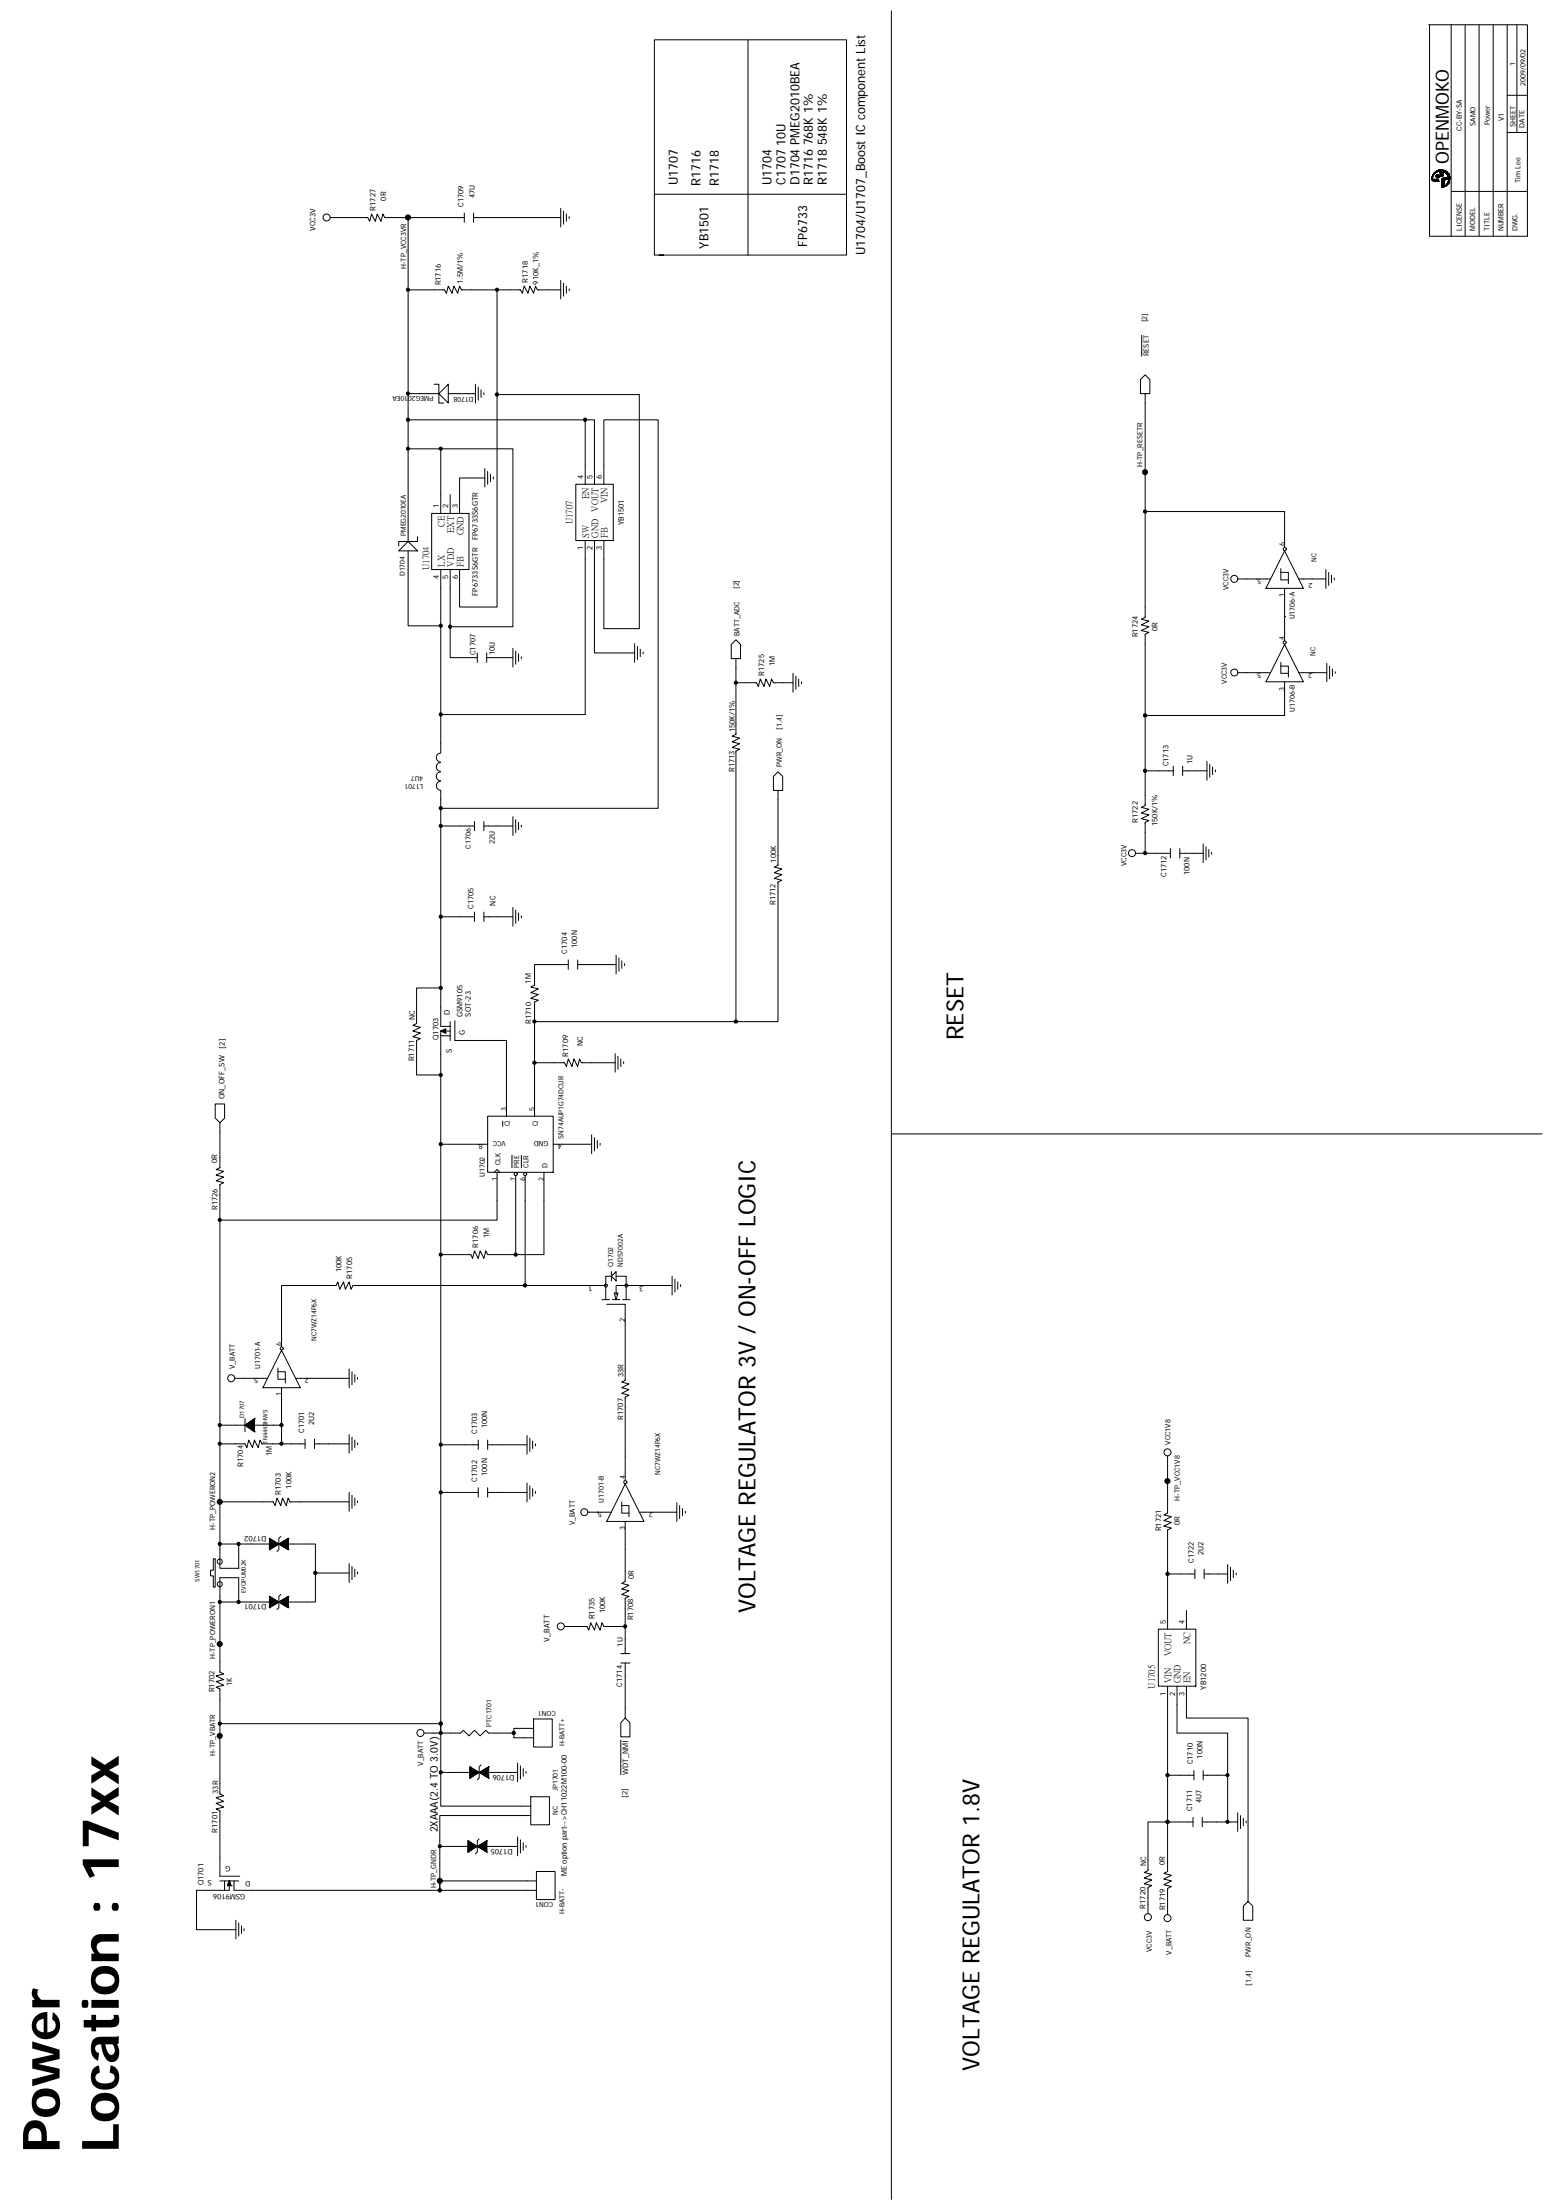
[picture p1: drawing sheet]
<svg xmlns="http://www.w3.org/2000/svg" width="210mm" height="297mm" viewBox="0 0 210 297" stroke-linecap="round" stroke-linejoin="round" font-family="sans-serif">
<g fill="none" stroke="#000" stroke-width=".13">
<path d="M100.9 5.4v29M120.3 1.5v295.4M192.8 3.3h13.3v28.6M192.9 3.4v28.4M195.8 3.3v28.6M197.7 3.4v28.4M199.6 3.4v28.4M201.5 3.4v28.4M203.4 12.9h2.7M203.4 17.9h2.7M203.4 3.4v28.4M204.7 3.4v14.5"/>
<path d="M55.1 29.4v9.7M55.1 39.1h4.9l.2 .5 .3-1 .5 1 .3-1 .5 1 .2-1 .3 .5h7.9l.3 .5 .2-1 .5 1 .3-1 .5 1 .3-1 .2 .5h3.2M55.1 29.4h-3.2l-.2-.5-.3 1-.5-1-.2 1-.6-1-.2 1-.3-.5h-5M55.1 29.4h7.6M55.1 39.1v14h4.1M62.7 28.8v1.2M63.9 28.8v1.2M67.1 39.1v14.2M75.7 28.1v2.5M75.7 37.9v2.5M75.7 29.4h-11.8M76.1 28.5v1.8"/>
<path d="M76.1 38.2v1.8M76.4 28.9v1M76.4 38.6v1M76.8 29.3v.2M76.8 39v.3M88.3 26.2h25.9M88.9 34.4h25.3v-29h-25.9v29h1.3M192.9 31.9h13.2M193.3 24.1v-.2v.2M193.3 24.3h.1M193.3 24.2v-.3v.3M193.3 24.2v-.2v.2"/>
<path d="M193.3 24.1h.1M193.3 23.9h.1M193.3 24.2v.1M193.3 24v.2M193.3 24.3l.1 .1M193.3 23.9v.2M193.3 24v-.2v.2M193.3 23.9v.2zM193.3 23.8h.1M193.3 23.8v.1M193.3 24.2h.1M193.3 24.2l.1 .2z"/>
<path d="M193.3 24.2v.1zM193.3 23.9v-.1v.1M193.3 23.8v.2zM193.3 23.9v.1M193.4 23.7l-.1 .2zM193.4 23.8l-.1 .1M193.4 24.2h.1M193.4 24.4h.1M193.4 24.2v.2zM193.4 24.2h.7l.1 .2M193.4 23.6v.2zM193.4 23.7v.1"/>
<path d="M193.4 23.6v.1zM193.4 23.7h.1M193.5 24.4h.1M193.5 24.2v.2zM193.5 23.5l-.1 .2zM193.5 23.6l-.1 .1M193.5 23.4v.2zM193.5 23.6h.1M193.5 24.4l.1 .1M193.5 23.3v.3zM193.5 23.5v.1M193.6 24.5h.1"/>
<path d="M193.6 24.2v.3zM193.6 23.4v-.1v.1M193.6 23.3l-.1 .2zM193.6 23.3h.1M193.6 23.4h.1M193.6 23.3l-.3 .5M193.6 23.4l-.1 .1M193.7 24.5h.1M193.7 24.2l-.1 .3zM193.7 23.2l-.1 .2zM193.7 23.3l-.1 .1M193.7 24.2v.3z"/>
<path d="M193.8 23.1l-.1 .2zM193.8 23.3h.1M193.8 23.1h.1M193.8 23.3h-.1M193.8 24.2h.1M193.8 24.5h.1M193.8 23.8h.1M193.8 24.5v-.3v.3M193.8 23.8v.1M193.8 24.2l-.1 .3zM193.8 23.1v.2zM193.8 23.7h.1"/>
<path d="M193.8 23.9h.1M193.8 23.7v.1M193.8 23.9v-.2v.2M193.8 23.7v.2zM193.8 24.2v.3zM193.9 23.9h.1M193.9 23.7l-.1 .2zM193.9 24.2l-.1 .3zM193.9 23.6v.3zM193.9 24.2v.3zM193.9 23.1v.1l.1-.2v.2h-.1zM193.9 23.1l-.1 .2z"/>
<path d="M193.9 23.1h.1M193.9 23.2h.1M193.9 23.1l.2-.1 .3 .1M193.9 23.1l-.3 .2M193.9 23.2l-.1 .1M193.9 23.9l.1 .1M194 23.6h.1M194 24h.1M194 24.2h.1M194 24.5h.1M194 24v-.4v.4M194 24.5v-.3v.3"/>
<path d="M194 23.6v.4zM194 24.2l-.1 .3zM194 23.6l-.2 .1M194 23.2h.1M194 23.2h-.1M194 24.2v.3zM194 23v.2zM194.1 23.6l-.1 .4zM194.1 24.2l-.1 .3zM194.1 23l-.1 .2zM194.1 23.2h.1M194.1 23.2h-.1"/>
<path d="M194.1 23.6h.1M194.1 23.9h.1M194.1 24.5h.1M194.1 23.9v-.3v.3M194.1 24.5v-.3v.3M194.1 23.6l.1 .1M194.1 23.6v.4zM194.1 24.2v.3zM194.1 23.9v.1M194.1 24.5h-.4M194.1 23v.2zM194.2 23h.1"/>
<path d="M194.2 23.7h.1M194.2 23.9h.1M194.2 24.5h.1M194.2 23v.1M194.2 23.7v.1M194.2 23.7l-.1 .2zM194.2 24.5h-.1M194.2 23.9h-.1M194.2 23.9v-.2v.2M194.2 23.8h.1M194.2 23.1h.1M194.2 23.8v.1"/>
<path d="M194.2 23.8v.1zM194.2 23l-.1 .2zM194.2 23.1l-.1 .1M194.2 23v.1zM194.2 23.1l.1 .1M194.2 23l.1 .2zM194.2 22.9v.2zM194.3 23.2v.1M194.3 23v.3zM194.3 22.9l-.1 .2zM194.3 23.1h.2M194.3 23.1h-.1"/>
<path d="M194.3 23.3h.1M194.3 23.3v.1M194.3 23v.4zM194.3 23.4h.1M194.4 23v.4zM194.4 22.9v.2h-.1zM194.4 23.4v.1M194.4 23v.5zM194.4 23.5v.2M194.4 23.1v.6zM194.4 22.9v.2zM194.4 23.7v.1"/>
<path d="M194.4 23.1l.1 .2M194.4 23.1v.7zM194.5 22.9l-.1 .2zM194.5 23.1h.1M194.5 23.2l-.1 .6zM194.5 23.7l-.1 .1M194.5 22.9v.2zM194.5 23.1l.2 .1M194.5 23.7v-.4v.4M194.5 24.2v-.1v.1M194.5 24.2h.1M194.5 23.3v.4z"/>
<path d="M194.5 23.3h.1M194.5 23.7h.1M194.5 24.1h.1M194.5 23.3l.1 .1M194.5 24.2l.1 .1M194.5 24.1v.1M194.6 23.3l-.1 .4zM194.6 24.1v.2zM194.6 24.3v.1M194.6 23.7v-.3v.3M194.6 24.6v-.5v.5M194.6 25.2v-.2v.2"/>
<path d="M194.6 24.5v-.4v.4M194.6 25.2v-.1v.1M194.6 23.7v-.4v.4M194.6 25.2h.1M194.6 23.3v.4zM194.6 24.1v.3zM194.6 22.9l-.1 .2zM194.6 23.4h.1M194.6 23.7h.1M194.6 24.1h.1M194.6 23.3h.1M194.6 24.7h.1"/>
<path d="M194.6 24.4v.3M194.6 24.8v-.7v.7M194.6 25.2v-.4v.4M194.6 24.7v-.6v.6M194.6 23.4v.3zM194.6 24.1v.6zM194.6 25v.2zM194.6 22.9v.2zM194.6 23.1v.1M194.6 23.4v.1M194.6 24.7v.5M194.6 25.2v-1.1v1.1"/>
<path d="M194.6 23.7v-.2v.2M194.6 23.5v.2zM194.6 24.1v1.1zM194.6 22.9v.3zM194.6 24.1h-.1M194.7 23.7h.1M194.7 23.7v-.1v.1M194.7 25.2v-1.1v1.1M194.7 25.3h.1M194.7 23.6l-.1 .1zM194.7 24.1l-.1 1.1zM194.7 22.9l-.1 .3z"/>
<path d="M194.7 23.6v.1M194.7 23.6h.1M194.7 24.1h.1M194.7 25.2h.1M194.7 24.1h-.1M194.7 22.9v.3zM194.7 24.1v1.1zM194.7 23v.2zM194.7 23.2h.1M194.7 25.2v.1M194.7 23.7h-.2M194.8 25.2h-.1"/>
<path d="M194.8 24.1v1.1zM194.8 23v.2zM194.8 23.2h.1M194.8 25.2l-.1 .1M194.8 25.1v.1M194.8 24.1v1zM194.8 25.2h.1M194.8 25.1h.1M194.8 23.2v-.2v.2M194.8 23h.1M194.8 23l-.4-.1-.2 .1M194.8 25.2h-.2"/>
<path d="M194.8 25v.1M194.8 24.8v-.4v.4M194.8 24.9v-.8v.8M194.8 24.1v.9zM194.8 24.1h.1M194.8 24.4h.1M194.8 24.8h.1M194.8 25.2h.1zM194.8 24.3h.1M194.8 24.4v.5M194.8 24.9v.1M194.8 24.1v.3z"/>
<path d="M194.8 24.8v-.3v.3M194.8 24.4v-.3v.3M194.9 24.1l-.1 .2zM194.9 25.2h.1M194.9 23.2v.1M194.9 23v.2zM194.9 23h.1M194.9 23.3h.1M194.9 25.2h-.1M194.9 23.3v-.3v.3M194.9 24h.1M194.9 23v.3z"/>
<path d="M194.9 24l-.2 .1M194.9 24v.3zM194.9 23.1h.2M194.9 23.1v.2zM194.9 24.3h.1M195 23.3h.1M195 25.1h.1M195 23.1v.2zM195 25.1l-.1 .1zM195 23.1h.1M195 25.1l-.1 .1M195 23.3v-.2v.2"/>
<path d="M195.1 23.1h.1M195.1 23.3h.1M195.1 23.1v.2zM195.1 25h.1M195.1 25.1h.1M195.1 23.1l.1 .1M195.1 23.4h.1M195.1 23.3v.1M195.1 23.3v-.2v.2M195.1 25v.1zM195.1 23.4l.1 .1M195.1 23.2v.2z"/>
<path d="M195.2 24h.1M195.2 24.2h.1M195.2 24h-.3M195.2 24.2l-.3 .1M195.2 24v.2l-.3 .1zM195.2 25h.1M195.2 25l-.1 .1M195.2 23.2v.2zM195.2 25l-.1 .1zM195.2 24v.2zM195.2 23.2h.1M195.2 24.9h.1"/>
<path d="M195.2 23.5h.1M195.2 23.2l.1 .1M195.2 24.9v.1M195.2 23.5v-.3v.3M195.2 25v-.1v.1M195.2 23.2v.3zM195.3 23.5v.1M195.3 25h-.1M195.3 23.9h.1M195.3 23.2v.3zM195.3 24.9l-.1 .1zM195.3 23.9l-.1 .1"/>
<path d="M195.3 24.2h-.1M195.3 23.9v.3h-.1zM195.3 23.6h.1M195.3 24.9h.1M195.3 24.9v.1M195.3 23.3v.3zM195.3 24.8v.2zM195.3 24.2h.1M195.3 23.9v.3zM195.3 23.6v-.3v.3M195.3 24.9v-.1v.1M195.3 24.8v.1z"/>
<path d="M195.3 23.6v.1M195.3 24.7l-.4 .5M195.3 24.8v.1M195.3 23.7v-.4v.4M195.3 24.8v-.1v.1M195.3 23.3v.4zM195.3 24.7v.2zM195.3 23.9v.3l.1-.3-.1 .3zM195.3 23.3h.1M195.3 23.7h.1M195.3 24.7h.1M195.3 24.8h.1"/>
<path d="M195.3 23.3l.1 .1M195.4 23.4v.3zM195.4 24.7l-.1 .1zM195.4 23.7v.1M195.4 23.8v-.4v.4M195.4 24.8v-.2v.2M195.4 23.4v.4zM195.4 24.6v.2zM195.4 23.4h.1M195.4 23.8h.1M195.4 24.6h.1M195.4 24.8h.1"/>
<path d="M195.4 23.4l.1 .1M195.4 24.6l-.1 .1M195.4 23.9h.1M195.4 24.1h.1M195.4 23.8v-.3v.3M195.4 24.8v-.3v.3M195.4 23.5v.3zM195.4 24.1l-.1 .1M195.4 23.9v.2zM195.4 23.5h.1M195.4 23.8v.1M195.4 24.7v.1"/>
<path d="M195.5 23.5l-.1 .4zM195.5 24.5l-.1 .2zM195.5 23.9v.1M195.5 23.8h.1M195.5 24.1h.1M195.5 24.1v-.5v.5M195.5 24.7v-.5v.5M195.5 24.7v-.4v.4M195.5 24v-.5v.5M195.5 24.7v-.3v.3M195.5 23.5v.5zM195.5 24.4v.3z"/>
<path d="M195.5 24.1h-.1M195.5 23.8l-.2 .1M195.5 23.8v.3zM195.5 24.7h.1M195.5 23.5h.1M195.5 23.6h.1M195.5 24.1l-.1 .5M195.5 23.5v.1M195.5 24v.1M195.5 24.7h-.1M195.5 23.6v1.1zM195.5 23.6v.6z"/>
<path d="M195.5 24.2v.5zM195.5 23.6l.1 .2M195.5 24h.1M195.5 23.8v.2zM195.5 24v-.2v.2M195.5 24.6v.1M195.6 23.7l-.1 .9zM195.6 24h-.1M195.6 24.6h-.1M195.6 23.9h.1M195.6 23.8h.1M195.6 24h.1"/>
<path d="M195.6 24.4v-.6v.6M195.6 23.8v.2M195.6 23.8v.8zM195.6 23.8v.2zM195.6 24.4h.1M195.6 23.8v.6M195.6 24.4v.2M195.6 23.8v.6zM195.6 23.9v.3M195.6 24.2v.1M195.6 24.2v-.2v.2M195.6 24v.3z"/>
<path d="M195.9 25.8h10.2M55.1 53.1v20M55.1 56.7h23.9M58.6 51.9h.6v2.5h.7M60.5 51.9v2.5l-1.3-1.3zM60.5 53.1h3.7M64.2 51.9v2.5M64.5 52.3v1.7M64.9 52.6v1.1M65.3 53v.3M154.1 45.3v2.8M154.5 53.1h-.6v-1.9l.6-.6 .7 .6v1.9h-.7v10.7"/>
<path d="M53.8 74.4l1.3-1.3 1.2 1.3zM55.1 60.6h4.4v8.7M55.1 74.4v10.1h4.4M56.3 72.5v.6h-2.5v.6M58.3 69.3h5v7.6h-5zM59.5 60.6h9.7v24h-8.5M59.5 76.9v24.8M60.7 66.8v2.5M60.7 76.9v7.7M65.4 63.3v2.5M65.4 64.5h-3.4v4.8M65.8 63.6v1.8"/>
<path d="M66.2 64v1M66.6 64.4v.3M77.7 65.4h5.1v7.6h-5.1zM79 65.4v-8.7h1.2v8.7M79 73v23.5h-19.5M80.2 73v15.2h5.4M81.5 65.4v-8.7h7.3v52.4h-29.3M81.5 73v11.9h4.8v-31.6h-19.2v28.7h-5.1v-5.1M154.4 63.6h.3v.3h-.3zM154.5 63.8v5.3h18.9v4.8M154.5 69.1v14.3l-.5 .2 1 .3-1 .5 1 .2-1 .5 1 .3-.5 .2v23.2l-.5 .2 1 .3-1 .5 1 .2-1 .5 1 .3-.5 .2v4.2M154.5 63.8h.1"/>
<path d="M167 78.2h4.5M172.8 77.3h1.1v1.5M172.8 76.8v1.5h1.1M173.4 79.4v7.1M173.4 74.4l2.5 5h-5.1zM175.3 78.2h3.6M178.9 76.9v2.5M179.3 77.3v1.8M179.7 77.7v1M180.1 78v.3M60.7 84.6v4.2h3.7M64.4 88.2v1.2"/>
<path d="M65.7 88.2v1.2M69.2 87.5v2.6M69.2 88.8h-3.5M69.6 87.9v1.8M70 88.3v1M70.4 88.7v.2M85.6 86.9v2.5M86 87.3v1.7M86.4 87.7v1M86.8 88v.3M99.3 92.2v6.9l-.5 .3 1 .3-1 .5 1 .2-1 .5 1 .3-.5 .2v36.5M99.3 88.9h.6v-1.9l-.6-.6-.6 .6v1.9h.6v3.3h2.8l.2 .5 .3-1 .5 1 .3-1 .5 1 .2-1 .3 .5h2.6"/>
<path d="M107 90.9v2.6M107.4 91.3v1.8M107.8 91.7v1M108.2 92.1v.2M167 90.8h4.5M172.8 89.9h1.1v1.5M172.8 89.4v1.5h1.1M173.4 92.1v4.5h-18.9M173.4 87l2.5 5.1h-5.1zM173.4 83.2h.1M175.3 90.8h3.7M179 89.6v2.5"/>
<path d="M179.4 89.9v1.8M179.8 90.3v1M180.2 90.7v.2M59.5 105.5a.6 .6 0 0 0-.6 .6 .6 .6 0 0 0 .6 .6M59.5 104.2a.6 .6 0 0 0-.6 .6 .6 .6 0 0 0 .6 .6M59.5 103a.6 .6 0 0 0-.6 .6 .6 .6 0 0 0 .6 .6M59.5 101.7a.6 .6 0 0 0-.6 .6 .6 .6 0 0 0 .6 .6M59.5 106.7v4.8M64 110.9v1.3M64 111.5h-4.5v12.3M65.3 110.9v1.3M69.2 110.3v2.5"/>
<path d="M69.2 111.5h-3.9M69.6 110.7v1.7M70 111v1M70.4 111.4v.3M105 106.7h.6v-1.9l-.6-.6-.6 .6v1.9h.6v10.1l-.5 .3 1 .2-1 .5 1 .3-1 .5 1 .3-.5 .2v18.8h-5.7M153.3 115.2h1.2M154.5 115.2h3.4M154.5 104.1h3.8M157.9 114.6v1.2M158.3 103.4v1.3M159.2 115.2h3.2M159.2 114.6v1.2"/>
<path d="M159.6 104.1h3.3M159.6 103.4v1.3M162.4 113.9v2.6M162.8 114.3v1.8M162.9 102.8v2.5M163.1 114.7v1M163.3 103.2v1.8M163.5 115.1v.2M163.6 103.6v1M164 103.9v.3M59.5 139.2l.6-.2v.5zM59.5 139.2h.1"/>
<path d="M59.5 139.8h1.2M59.5 139.2h.6M59.5 123.8h4.5M59.5 139.8v29.6M59.5 123.8v9.6M59.6 139.1v.2M59.7 139.1v.2M59.8 139.3h.3M59.8 139.1h.3M59.9 139v.4M60 139v.4M60.1 139.5h.1"/>
<path d="M60.1 139h.1M60.1 139v.5M60.7 138.6h-1.2v-5.2h-3.3v4.8l-.5 .3 1 .2-1 .5 1 .3-1 .5 1 .2-.5 .3v4.6h3.3M60.7 139.2h-1.2v.6M60.7 137.9v2.6M61.4 137.8v2.7h6.9v10.2M64 123.1v1.3M65.3 123.1v1.3M65.3 123.8h3.9M69.2 122.5v2.6M69.6 122.9v1.8M70 123.3v1"/>
<path d="M70.4 123.7v.2M72.1 137.9h27.2M72.1 137.9v5.6h4.1l.2 .5 .3-1 .5 1 .2-1 .6 1 .2-1 .3 .5h4.5M76.7 129.6v1.3M76.7 130.2h-4.6v2.8l-.5 .3 1 .2-1 .5 1 .3-1 .5 1 .2-.5 .3v2.6M78 129.6v1.3M83.1 129v2.5M83.1 130.2h-5.1M83.5 129.3v1.8M83.9 129.7v1M84.3 130.1v.3M29.7 151.6l-.7-.6v-1.9h1.3v1.9l-.6 .6v6.1l-.5 .2 1 .3-1 .5 1 .2-1 .5 1 .3-.5 .2v4.8h37.4v-6.4"/>
<path d="M59.5 154.5h6.3M65.8 150.7h8.9v7.6h-8.9zM66.7 158.3l.4-.4 .4 .4M67.8 151.4v.7M69.1 156v1.7M69.6 158.8v10.6M70.4 156v1.7M70.9 158.8v14.8M72.1 143.5v7.2M73.4 158.3v11.1h-7.6l-.2-.5-.3 1-.5-1-.3 1-.5-1-.2 1-.3-.5h-4v25.7M79.8 153.2v2.6M79.8 154.5h-5.1"/>
<path d="M80.2 153.6v1.8M80.6 154v1M81 154.4v.2M83 142.3v2.5M83.4 142.6v1.8M83.8 143v1M84.2 143.4v.2M120.4 153.1h87.7M29.7 164.7v27.7M81.2 175.5h1.1M81.7 173.6h-34.1l-.2 .5-.3-1-.5 1-.2-1-.6 1-.2-1-.3 .5h-7.3v8.2M81.9 176.1h2.5v10.3l-.5 .2 1 .3-1 .5 1 .2-1 .5 1 .3-.5 .2v11.3"/>
<path d="M82.5 172.3h-.8v3.2M82.5 171.7v1.3M82.6 175.5h1.1M82.9 174.6h.5l-.3 .9zM83.1 172.3h1.4v3.2M83.1 171.7v1.3l-.6-.7zM84 175.5h1M90.7 173.6h-7.6v1.2M90.7 172.3v2.5M91.1 172.7v1.8M91.5 173.1v1M91.8 173.4v.3"/>
<path d="M29.7 194.9v7.9h7.2l.2 .5 .3-1 .5 1 .2-1 .5 1 .3-1 .2 .5h8M29.7 192.4v2.5h3.4l.2 .6 .3-1.1 .5 1.1 .2-1.1 .5 1.1 .3-1.1 .2 .5h5.9M31.7 186.1h4.4M33.1 192.4h.1M33.1 192.4l1.2-.9v1.8zM33.1 191.5v1.8M33.2 192.3v.2M33.2 192.3h1.1M33.3 192.6h1M33.3 192.2v.4M33.6 192.1v.7M33.6 192.8h.7"/>
<path d="M33.6 192h.7M33.7 192v.8M33.8 192.9h.5M33.8 191.9h.5M33.8 191.9v1.1M34 193.1h.3M34 191.8v1.2M34 191.8h.3M34.1 191.7v1.4M34.1 193.2h.2M34.2 191.7h.1M34.2 191.6v1.6"/>
<path d="M34.3 193.3h.1M34.3 191.5h.1M34.3 192.2h-.9v.5h.9M34.3 191.5v1.8M37.5 184.7v1.5h1M37.5 185.2h1v1.5M38 187.4v5h-8.3M38 182.3l2.5 5.1h-5zM38 192.4v2.5M39.9 186.1h7.2M41.2 194.3v1.3M42.4 194.3v1.3"/>
<path d="M47.1 193.7v2.5M47.1 184.8v2.6M47.1 194.9h-4.7M47.5 194.1v1.7M47.5 185.2v1.8M47.9 194.4v1.1M47.9 185.6v1M48.2 194.8v.3M48.2 186v.2M64.5 194.4v1.3M64.5 195.1h-5v6.4M65.8 194.4v1.3"/>
<path d="M65.8 195.1h5.3M71.1 193.8v2.5M71.5 194.2v1.8M71.9 194.6v1M72.3 194.9v.3M157.6 196.6v7.7l-.5 .2 1 .3-1 .5 1 .2-1 .6 1 .2-.5 .3v13.4M28.8 210.5h.2v3.8h-.2v-1.5h-.4v-.8h.4zM29.7 202.8v9h2.5v-3.3h-2.5M29.7 202.8h.1M29.7 216.3v9.5l.5 .2-1 .3 1 .5-1 .2 1 .5-1 .3 .5 .2v4.7M32.2 208.5h10.4v7.8h-12.9M32.2 216.3v-3.3h-2.5v3.3"/>
<path d="M36.4 217.1h.1M36.4 209.2h.1M36.4 207.7v1.5M36.4 215.5v1.6M36.4 209.1h.2M36.4 216.6h.9M36.4 208.7h.9M36.4 216.7h.6M36.4 208.9h.6M36.4 216.8h.4M36.4 209h.4M36.4 215.5l1.2 .8-1.2 .8z"/>
<path d="M36.4 207.7l1.2 .8-1.2 .7zM36.4 216.2h1M36.4 208.3h1M36.4 216.4h1.1M36.4 208.6h1.1M36.4 216h.8M36.4 208.2h.8M36.4 215.9h.6v.8M36.4 208.1h.6v.8M36.4 215.8h.4M36.4 208h.4M36.4 215.7h.2"/>
<path d="M36.4 207.8h.2M36.4 215.5h.1M36.4 207.7h.1M36.5 207.8v1.4M36.5 215.6v1.4M36.6 215.7v1.2h-.2M36.6 207.9v1.2M36.7 207.9v1.1M36.7 215.8v1M36.9 208v.9M36.9 215.8v.9M37.1 208.2v.6"/>
<path d="M37.1 216v.6M37.3 208.2v.5M37.3 216.1v.4M37.4 208.3v.3M37.4 216.2v.3M37.5 208.4v.2M37.5 216.2v.2M37.6 216.3h.1M37.6 208.5h.1M37.8 208.4v.2M37.8 216.2v.2M37.8 216.4h1.1"/>
<path d="M37.8 208.6h1.1M37.9 216.2h1M37.9 208.3h1M37.9 208.3v.3M37.9 216.2v.3M37.9 215.3l-.3 .2v1.6l-.2 .2M37.9 207.5l-.3 .2v1.5l-.2 .3M38 216.6h.9M38 208.7h.9M38 208.2v.5M38 216.1v.4M38.1 216h.8"/>
<path d="M38.1 208.2h.8M38.1 208.2v.6M38.1 216v.6M38.2 216.7h.7M38.2 208.9h.7M38.4 208v.9M38.4 215.8v.9M38.4 216.8h.5M38.4 209h.5M38.6 207.9v1.2M38.6 215.7v1.2M38.7 216.9h.2"/>
<path d="M38.7 209.1h.2M38.7 215.7h.2M38.7 207.8h.2M38.8 207.8v1.4M38.8 215.6v1.4M38.9 217.1h.1M38.9 215.5h.1M38.9 209.2h.1M38.9 207.7h.1M38.9 208l-.4-.1v1.1M38.9 215.8h-.4v1M38.9 208.1h-.7v.8"/>
<path d="M38.9 215.9h-.7v.8M38.9 215.5v1.6l-1.3-.8 1.3-.8v1.6M38.9 207.7v1.5l-1.3-.7 1.3-.8v1.5M42.6 212.4h4.5M47.1 211.1v2.6M47.1 201.5v2.5M47.5 211.5v1.8M47.5 201.9v1.8M47.9 211.9v1M47.9 202.3v1M48.2 212.3v.2M48.2 202.6v.3"/>
<path d="M59.5 201.5v31.2M59.5 201.5h5M64.5 200.9v1.2M65.8 200.9v1.2M71.1 200.2v2.6M71.1 201.5h-5.3M71.5 200.6v1.8M71.9 201v1M72.3 201.4v.2M76.2 219.6h3l.3 .5 .2-1 .5 1 .3-1 .5 1 .2-1 .3 .5h2.9v3.7M80.6 204.2h.1M82.5 204.2h-3.2"/>
<path d="M83.9 202.8v1.5h1M83.9 203.3h1v1.5M84.4 200.4l2.5 5h-5zM84.4 205.4v8.1l-.5 .3 1 .2-1 .5 1 .3-1 .5 1 .2-.5 .3v3.8M86.3 204.2h5M91.3 202.9v2.5M91.7 203.3v1.7M92.1 203.7v1M92.5 204v.3M156.3 220h5.1v7.7h-5.1zM157.6 212.5h3.6M160.1 217.4v2.6"/>
<path d="M161.2 211.9v1.2M162.5 211.9v1.2M165.7 212.5h-3.2M165.7 211.2v2.6M166.1 211.6v1.8M166.4 212v1M166.8 212.4v.2M29.7 222h.1M29.7 234.4v7.8l.5 .3-1 .2 1 .5-1 .3 1 .5-1 .2 .5 .3v8.8h2.6M29.7 234.4h.1M59.5 232.7v1.3h2.6l.4-.4 .8 .8 .7-.8 .8 .8 .8-.8 .3 .4h3.4M59.5 232.7h.1"/>
<path d="M59.5 234v5.3M59.5 232.7h-29.8v1.7M59.5 232.7v1.3h-2.3M63.4 238.5h.1M63.4 238.5v1.6M63.4 238.8h.4M63.4 239.7h.7M63.4 239.2h1M63.4 238.9h.6v.8M63.4 238.7h.2M63.4 239.6h.9M63.4 239.8h.5"/>
<path d="M63.4 239.4h1.1M63.4 239.1h.8M63.4 238.5l1.3 .8-1.3 .8zM63.5 238.6v1.4M63.7 238.7v1.2h-.3M63.8 238.8v1M63.9 238.8v1M64.2 239v.6M64.3 239.1v.4M64.4 239.2v.3M64.5 239.2v.2M64.7 239.3h.1"/>
<path d="M64.8 239.2v.2M64.8 239.4h1.1M64.9 239.2h1M64.9 238.3l-.2 .2v1.6l-.3 .2M64.9 239.2v.3M65 239.1v.4M65 239.6h.9M65.1 239.1h.8M65.2 239v.6M65.3 239.7h.6M65.4 238.8v1M65.5 239.8h.4"/>
<path d="M65.5 238.8h.4M65.6 238.8v1M65.7 238.7v1.2h.2M65.7 238.7h.2M65.8 238.6v1.4M65.9 238.5v1.6l-1.2-.8 1.2-.8v1.6M65.9 238.5h.1M65.9 238.9h-.6v.8M69.8 239.3h-10.3v4.6h12.1M69.8 238v2.6M70.2 238.4v1.8M70.6 238.8v1"/>
<path d="M71 239.2v.2M72 233.4h-2.7v1.2h2.7M72 232.1h2.5v3.8h-2.5zM83.8 234.9v4.7M83.8 224.5h1.2M83.8 223.3h1.2M84.4 224.5v7.5l.6 .6v1.9h-1.2v-1.9l.6-.6M157.6 227.7v12h3.5M157.6 239.7v6.3M158.8 227.7v6.3h6.9v5.7M160.1 227.7v4.3h8.3v24.7l.7 .7v1.9h-1.3v-1.9l.6-.7M161.1 239.1v1.2"/>
<path d="M162.4 239.7h3.3M162.4 239.1v1.2M165.7 239.7v6.3M29.7 254h2.5M30.3 255.2h-3.8v5.3h5.3M30.3 254v1.2M30.7 254.6h.1M30.7 254.6h.5M30.7 254.5h.4M30.8 254.3h.3M30.8 254.3v.3M30.8 254.2h.2"/>
<path d="M30.9 254.1h.1M30.9 254h.1M30.9 254v1.2h-.6M30.9 254l.3 .6h-.5zM30.9 254v.6M31.1 254.3v.3M31.2 254.6h.1M31.6 254v1.2h27.8M31.8 259.3v2.5M32.2 259.7v1.7M59.4 254v1.2M59.4 255.2h13"/>
<path d="M59.4 254h13M63.2 250.1h.1M63.2 248.5h.1M63.2 248.5v1.6M63.2 249.7h.6M63.2 249.9h.2M63.2 249.2h1M63.2 248.9h.6v.8M63.2 248.7h.2M63.2 249.6h.8M63.2 249.8h.4M63.2 249.4h1.1"/>
<path d="M63.2 249h.8M63.2 248.8h.4M63.2 248.5l1.2 .8-1.2 .8zM63.3 248.6v1.4M63.4 240.1h.1M63.4 248.7v1.2M63.5 248.8v1M63.7 248.8v.9M63.9 249v.6M64 249.1v.4M64.2 249.1v.3M64.3 249.2v.2"/>
<path d="M64.4 249.3h.1M64.5 249.2v.2M64.6 249.4h1.1M64.6 249.2h1.1M64.7 248.3l-.3 .2v1.6l-.2 .2M64.7 249.1v.3M64.8 249.1v.4M64.8 249.6h.9M64.9 249h.8M64.9 249v.6M65 249.7h.7M65.2 248.8v.9"/>
<path d="M65.2 249.8h.5M65.3 248.8h.4M65.3 248.8v1M65.4 248.7v1.2M65.4 249.9h.3M65.5 248.7h.2M65.6 248.6v1.4M65.7 248.5v1.6l-1.3-.8 1.3-.8v1.6M65.7 250.1h.1M65.7 248.5h.1M65.7 248.9h-.7v.8M65.9 240.1h.1"/>
<path d="M69.8 249.3h-10.4v4.7M69.8 248v2.6M70.2 248.4v1.8M70.6 248.8v1M71 249.2v.2M71.6 245.1h-12.2v4.2M71.6 242.6h2.5v3.8h-2.5zM72.4 252.7h2.5v3.8h-2.5zM157.6 246h-2.7v6.6l-.5 .2 1 .3-1 .5 1 .2-1 .5 1 .3-.5 .2v3.6M157.6 246v6.7l-.5 .2 1 .3-1 .5 1 .3-1 .5 1 .2-.5 .3v3.5M157.6 246h3.4M161 245.4v1.2"/>
<path d="M162.2 246h4.8M162.2 245.4v1.2M167 244.8v2.5M167.4 245.1v1.8M167.8 245.5v1M168.2 245.9v.2M32.6 260v1M32.9 260.4v.3"/>
<circle cx="44.1" cy="29.4" r=".48"/>
<circle cx="55.1" cy="29.4" r=".19"/>
<circle cx="166.6" cy="78.2" r=".48"/>
<circle cx="173.4" cy="74.1" r=".22"/>
<circle cx="166.6" cy="90.8" r=".47"/>
<circle cx="173.4" cy="86.8" r=".22"/>
<circle cx="152.8" cy="115.2" r=".47"/>
<circle cx="69.6" cy="158.5" r=".22"/>
<circle cx="70.9" cy="158.5" r=".22"/>
<circle cx="81.8" cy="173.6" r=".22"/>
<circle cx="84.5" cy="173.6" r=".22"/>
<circle cx="31.2" cy="186.1" r=".48"/>
<circle cx="38" cy="182.1" r=".22"/>
<circle cx="157.5" cy="200" r=".19"/>
<circle cx="157.6" cy="196.1" r=".48"/>
<circle cx="29.6" cy="213.9" r=".34"/>
<circle cx="29.6" cy="210.8" r=".34"/>
<circle cx="29.7" cy="202.8" r=".19"/>
<circle cx="75.7" cy="219.6" r=".48"/>
<circle cx="78.9" cy="204.2" r=".47"/>
<circle cx="84.4" cy="200.1" r=".22"/>
<circle cx="29.7" cy="222" r=".19"/>
<circle cx="29.7" cy="234.4" r=".19"/>
<circle cx="56.7" cy="234" r=".48"/>
<circle cx="59.4" cy="254" r=".19"/>
<circle cx="154.9" cy="258.9" r=".48"/>
<circle cx="157.6" cy="259" r=".48"/>
</g>
<g fill="none" stroke="#000" stroke-width=".23">
<circle cx="55.1" cy="29.4" r=".3"/>
<circle cx="154.5" cy="63.8" r=".29"/>
<circle cx="157.5" cy="200" r=".3"/>
<circle cx="29.7" cy="202.8" r=".3"/>
<circle cx="29.7" cy="234.4" r=".3"/>
<circle cx="29.7" cy="222" r=".3"/>
<circle cx="59.4" cy="254" r=".3"/>
</g>
<g fill="#000" stroke="#000" stroke-width=".13">
<path d="M54.9 29.2h.3v.3l-.1 .1-.2-.1z" fill-rule="evenodd"/>
<path d="M54.9 29.2h.3v.3l-.1 .1-.2-.1z" fill-rule="evenodd"/>
<path d="M66.9 39h.3l.1 .1-.1 .2h-.3z" fill-rule="evenodd"/>
<path d="M54.9 56.5h.3v.3l-.1 .1-.2-.1z" fill-rule="evenodd"/>
<path d="M54.9 53h.3v.3l-.1 .1-.2-.1z" fill-rule="evenodd"/>
<path d="M154.4 63.6h.3v.2v.1h-.3z" fill-rule="evenodd"/>
<path d="M154.4 68.9h.3v.2v.1h-.3z" fill-rule="evenodd"/>
<path d="M59.3 84.3h.3v.3l-.1 .1-.2-.1z" fill-rule="evenodd"/>
<path d="M59.3 96.3h.3v.3l-.1 .1-.2-.1z" fill-rule="evenodd"/>
<path d="M60.6 84.4h.3v.4h-.2h-.1z" fill-rule="evenodd"/>
<path d="M99.1 92h.4v.2v.1h-.4z" fill-rule="evenodd"/>
<path d="M59.3 109h.3v.3h-.1h-.2z" fill-rule="evenodd"/>
<path d="M154.4 115h.3v.2v.1h-.3z" fill-rule="evenodd"/>
<path d="M59.3 123.6h.3v.3l-.1 .1-.2-.1z" fill-rule="evenodd"/>
<path d="M59.3 133.2h.3v.3l-.1 .1-.2-.1z" fill-rule="evenodd"/>
<path d="M72 137.8h.3v.1v.2h-.3z" fill-rule="evenodd"/>
<path d="M99.1 137.8h.4v.1v.2h-.4z" fill-rule="evenodd"/>
<path d="M59.3 154.3h.3v.3l-.1 .1-.2-.1z" fill-rule="evenodd"/>
<path d="M72 143.3h.3v.2v.1h-.3z" fill-rule="evenodd"/>
<path d="M69.4 169.2h.3l.1 .2-.1 .1h-.3z" fill-rule="evenodd"/>
<path d="M29.5 192.3h.3v.3h-.1h-.2z" fill-rule="evenodd"/>
<path d="M37.8 194.8h.3l.1 .1-.1 .2h-.3z" fill-rule="evenodd"/>
<path d="M157.4 199.8h.3l.1 .2-.1 .1h-.3z" fill-rule="evenodd"/>
<path d="M29.5 216.1h.3v.3l-.1 .1-.2-.1z" fill-rule="evenodd"/>
<path d="M29.5 208.3h.3v.3l-.1 .1-.2-.1z" fill-rule="evenodd"/>
<path d="M32 216.1h.3v.3l-.1 .1-.2-.1z" fill-rule="evenodd"/>
<path d="M32 208.3h.3v.3l-.1 .1-.2-.1z" fill-rule="evenodd"/>
<path d="M84.2 219.4h.3v.3l-.1 .1-.2-.1z" fill-rule="evenodd"/>
<path d="M29.5 234.2h.3v.3l-.1 .1-.2-.1z" fill-rule="evenodd"/>
<path d="M29.5 232.6h.3v.3h-.1h-.2z" fill-rule="evenodd"/>
<path d="M59.3 232.6h.3v.3h-.1h-.2z" fill-rule="evenodd"/>
<path d="M59.3 232.6h.3v.3h-.1h-.2z" fill-rule="evenodd"/>
<path d="M59.3 239.1h.3v.4h-.1h-.2z" fill-rule="evenodd"/>
<path d="M59.3 233.8h.3v.3l-.1 .1-.2-.1z" fill-rule="evenodd"/>
<path d="M165.5 239.5h.3v.3l-.1 .1-.2-.1z" fill-rule="evenodd"/>
<path d="M157.4 245.8h.3l.1 .2-.1 .1h-.3z" fill-rule="evenodd"/>
<path d="M157.4 245.8h.3l.1 .2-.1 .1h-.3z" fill-rule="evenodd"/>
<circle cx="55.1" cy="39.1" r=".21"/>
<circle cx="67.1" cy="53.3" r=".22"/>
<circle cx="79" cy="56.7" r=".22"/>
<circle cx="55.1" cy="60.6" r=".21"/>
<circle cx="59.5" cy="60.6" r=".21"/>
<circle cx="154.5" cy="96.6" r=".22"/>
<circle cx="59.5" cy="111.5" r=".21"/>
<circle cx="154.5" cy="104.1" r=".22"/>
<circle cx="59.5" cy="145.1" r=".21"/>
<circle cx="29.7" cy="164.7" r=".21"/>
<circle cx="59.5" cy="169.4" r=".21"/>
<circle cx="70.9" cy="173.6" r=".22"/>
<circle cx="29.7" cy="194.9" r=".21"/>
<circle cx="38" cy="192.4" r=".22"/>
<circle cx="59.5" cy="195.1" r=".21"/>
<circle cx="29.7" cy="202.8" r=".21"/>
<circle cx="42.6" cy="212.4" r=".22"/>
<circle cx="59.5" cy="201.5" r=".21"/>
<circle cx="157.6" cy="212.5" r=".22"/>
<circle cx="29.7" cy="222" r=".21"/>
<circle cx="69.3" cy="234" r=".22"/>
<circle cx="157.6" cy="239.7" r=".22"/>
<circle cx="59.4" cy="249.3" r=".21"/>
<circle cx="59.4" cy="255.2" r=".21"/>
<circle cx="59.4" cy="254" r=".21"/>
<circle cx="165.7" cy="246" r=".21"/>
</g>
<g font-size="7">
<text x="8" y="290.6" transform="rotate(-90 8 290.6)">Power</text>
<text x="16" y="290.6" transform="rotate(-90 16 290.6)">Location : 17xx</text>
</g>
<g font-size="3.2">
<text x="130" y="140.5" transform="rotate(-90 130 140.5)">RESET</text>
<text x="102" y="217.8" transform="rotate(-90 102 217.8)">VOLTAGE REGULATOR 3V / ON-OFF LOGIC</text>
<text x="132.2" y="279.6" transform="rotate(-90 132.2 279.6)">VOLTAGE REGULATOR 1.8V</text>
</g>
<text font-size="2.5" x="195.5" y="22.2" transform="rotate(-90 195.5 22.2)">OPENMOKO</text>
<g font-size="1.7">
<text x="91.5" y="25" transform="rotate(-90 91.5 25)">U1707</text>
<text x="94.5" y="25.1" transform="rotate(-90 94.5 25.1)">R1716</text>
<text x="97" y="25.1" transform="rotate(-90 97 25.1)">R1718</text>
<text x="104.1" y="25" transform="rotate(-90 104.1 25)">U1704</text>
<text x="106" y="25" transform="rotate(-90 106 25)">C1707 10U</text>
<text x="107.9" y="25" transform="rotate(-90 107.9 25)">D1704 PMEG2010BEA</text>
<text x="109.7" y="25" transform="rotate(-90 109.7 25)">R1716 768K 1%</text>
<text x="111.6" y="25" transform="rotate(-90 111.6 25)">R1718 548K 1%</text>
<text x="95.6" y="33.6" transform="rotate(-90 95.6 33.6)">YB1501</text>
<text x="108.9" y="33.3" transform="rotate(-90 108.9 33.3)">FP6733</text>
<text x="116.7" y="34.4" transform="rotate(-90 116.7 34.4)">U1704/U1707_Boost IC component List</text>
</g>
<text font-size="1.4" x="59.1" y="247.4" transform="rotate(-90 59.1 247.4)">2XAAA(2.4 TO 3.0V)</text>
<g font-size="1.2">
<text x="59.9" y="71.2" transform="rotate(-90 59.9 71.2)">CE</text>
<text x="61.2" y="72" transform="rotate(-90 61.2 72)">EXT</text>
<text x="77.2" y="70.8" transform="rotate(-90 77.2 70.8)">U1707</text>
<text x="79.4" y="67.4" transform="rotate(-90 79.4 67.4)">EN</text>
<text x="80.7" y="69.1" transform="rotate(-90 80.7 69.1)">VOUT</text>
<text x="81.9" y="67.9" transform="rotate(-90 81.9 67.9)">VIN</text>
<text x="57.9" y="77" transform="rotate(-90 57.9 77)">U1704</text>
<text x="59.9" y="76.5" transform="rotate(-90 59.9 76.5)">LX</text>
<text x="61.2" y="76.5" transform="rotate(-90 61.2 76.5)">VDD</text>
<text x="62.5" y="76.5" transform="rotate(-90 62.5 76.5)">FB</text>
<text x="62.5" y="72.3" transform="rotate(-90 62.5 72.3)">GND</text>
<text x="79.4" y="72.6" transform="rotate(-90 79.4 72.6)">SW</text>
<text x="80.7" y="72.6" transform="rotate(-90 80.7 72.6)">GND</text>
<text x="81.9" y="72.6" transform="rotate(-90 81.9 72.6)">FB</text>
<text x="160.5" y="222" transform="rotate(-90 160.5 222)">NC</text>
<text x="158" y="227.3" transform="rotate(-90 158 227.3)">VIN</text>
<text x="158" y="223.6" transform="rotate(-90 158 223.6)">VOUT</text>
<text x="159.3" y="227.3" transform="rotate(-90 159.3 227.3)">GND</text>
<text x="160.5" y="227.3" transform="rotate(-90 160.5 227.3)">EN</text>
<text x="155.8" y="228" transform="rotate(-90 155.8 228)">U1705</text>
</g>
<g font-size="1">
<text x="204.5" y="8.9" transform="rotate(-90 204.5 8.9)">1</text>
<text x="205.9" y="11.6" transform="rotate(-90 205.9 11.6)">2009/09/02</text>
<text x="197.3" y="17.6" transform="rotate(-90 197.3 17.6)">CC-BY-SA</text>
<text x="199.1" y="17" transform="rotate(-90 199.1 17)">SAMO</text>
<text x="201" y="16.9" transform="rotate(-90 201 16.9)">Power</text>
<text x="202.9" y="16.4" transform="rotate(-90 202.9 16.4)">V1</text>
<text x="204.5" y="17.2" transform="rotate(-90 204.5 17.2)">SHEET</text>
<text x="205.7" y="17.2" transform="rotate(-90 205.7 17.2)">DATE</text>
<text x="50.7" y="28.4" transform="rotate(-90 50.7 28.4)">R1727</text>
<text x="52.1" y="27.1" transform="rotate(-90 52.1 27.1)">0R</text>
<text x="62.5" y="27.9" transform="rotate(-90 62.5 27.9)">C1709</text>
<text x="64.1" y="26.8" transform="rotate(-90 64.1 26.8)">47U</text>
<text x="205.2" y="24.7" transform="rotate(-90 205.2 24.7)">Tim Lee</text>
<text x="42.6" y="31.2" transform="rotate(-90 42.6 31.2)">VCC3V</text>
<text x="197.3" y="31.2" transform="rotate(-90 197.3 31.2)">LICENSE</text>
<text x="199.1" y="31.2" transform="rotate(-90 199.1 31.2)">MODEL</text>
<text x="201" y="31.2" transform="rotate(-90 201 31.2)">TITLE</text>
<text x="202.9" y="31.2" transform="rotate(-90 202.9 31.2)">NUMBER</text>
<text x="204.8" y="31.2" transform="rotate(-90 204.8 31.2)">DWG.</text>
<text x="54.8" y="36.3" transform="rotate(-90 54.8 36.3)">H-TP_VCC3VR</text>
<text x="59.5" y="38.5" transform="rotate(-90 59.5 38.5)">R1716</text>
<text x="62.5" y="38.3" transform="rotate(-90 62.5 38.3)">1.5M/1%</text>
<text x="71.2" y="38.2" transform="rotate(-90 71.2 38.2)">R1718</text>
<text x="72.7" y="38.4" transform="rotate(-90 72.7 38.4)">910K_1%</text>
<text x="154.8" y="43.5" transform="rotate(-90 154.8 43.5)">[2]</text>
<text x="155" y="48.1" transform="rotate(-90 155 48.1)">RESET</text>
<text x="78.7" y="64.7" transform="rotate(-90 78.7 64.7)">4</text>
<text x="80" y="64.7" transform="rotate(-90 80 64.7)">5</text>
<text x="81.2" y="64.7" transform="rotate(-90 81.2 64.7)">6</text>
<text x="154.2" y="63.1" transform="rotate(-90 154.2 63.1)">H-TP_RESETR</text>
<text x="59.2" y="68.6" transform="rotate(-90 59.2 68.6)">1</text>
<text x="60.5" y="68.6" transform="rotate(-90 60.5 68.6)">2</text>
<text x="61.8" y="68.6" transform="rotate(-90 61.8 68.6)">3</text>
<text x="84.2" y="70.9" transform="rotate(-90 84.2 70.9)">YB1501</text>
<text x="64.5" y="72.9" transform="rotate(-90 64.5 72.9)">FP6733S6GTR</text>
<text x="78.7" y="74.3" transform="rotate(-90 78.7 74.3)">1</text>
<text x="80" y="74.3" transform="rotate(-90 80 74.3)">2</text>
<text x="81.2" y="74.3" transform="rotate(-90 81.2 74.3)">3</text>
<text x="173.4" y="73.7" transform="rotate(-90 173.4 73.7)">6</text>
<text x="59.2" y="78.2" transform="rotate(-90 59.2 78.2)">4</text>
<text x="60.5" y="78.2" transform="rotate(-90 60.5 78.2)">5</text>
<text x="61.8" y="78.2" transform="rotate(-90 61.8 78.2)">6</text>
<text x="64.5" y="80.4" transform="rotate(-90 64.5 80.4)">FP6733S6GTR</text>
<text x="99.7" y="79.6" transform="rotate(-90 99.7 79.6)">[2]</text>
<text x="165.8" y="79.7" transform="rotate(-90 165.8 79.7)">VCC3V</text>
<text x="170.2" y="78.2" transform="rotate(-180 170.2 78.2)">5</text>
<text x="173.4" y="80.6" transform="rotate(-90 173.4 80.6)">1</text>
<text x="174.8" y="83.6" transform="rotate(-90 174.8 83.6)">U1706-A</text>
<text x="177.1" y="78.7" transform="rotate(-180 177.1 78.7)">2</text>
<text x="64.2" y="88.5" transform="rotate(-90 64.2 88.5)">C1707</text>
<text x="66.8" y="88.4" transform="rotate(-90 66.8 88.4)">10U</text>
<text x="99.8" y="85.9" transform="rotate(-90 99.8 85.9)">BATT_ADC</text>
<text x="104.5" y="90" transform="rotate(-90 104.5 90)">1M</text>
<text x="153.6" y="86" transform="rotate(-90 153.6 86)">R1724</text>
<text x="156.2" y="85.2" transform="rotate(-90 156.2 85.2)">0R</text>
<text x="173.4" y="86.4" transform="rotate(-90 173.4 86.4)">4</text>
<text x="103.1" y="91.2" transform="rotate(-90 103.1 91.2)">R1725</text>
<text x="165.5" y="92.3" transform="rotate(-90 165.5 92.3)">VCC3V</text>
<text x="170.2" y="90.8" transform="rotate(-180 170.2 90.8)">5</text>
<text x="173.4" y="93.2" transform="rotate(-90 173.4 93.2)">3</text>
<text x="177.1" y="90.8" transform="rotate(-180 177.1 90.8)">2</text>
<text x="99.2" y="98.9" transform="rotate(-90 99.2 98.9)">150K/1%</text>
<text x="105.5" y="98.5" transform="rotate(-90 105.5 98.5)">[1,4]</text>
<text x="174.8" y="96.1" transform="rotate(-90 174.8 96.1)">U1706-B</text>
<text x="99.1" y="104.2" transform="rotate(-90 99.1 104.2)">R1713</text>
<text x="105.5" y="103.5" transform="rotate(-90 105.5 103.5)">PWR_ON</text>
<text x="157.7" y="103.5" transform="rotate(-90 157.7 103.5)">C1713</text>
<text x="160.9" y="103.2" transform="rotate(-90 160.9 103.2)">1U</text>
<text x="66.8" y="114" transform="rotate(-90 66.8 114)">22U</text>
<text x="153.6" y="111.1" transform="rotate(-90 153.6 111.1)">R1722</text>
<text x="156.2" y="111.5" transform="rotate(-90 156.2 111.5)">150K/1%</text>
<text x="63.5" y="114.6" transform="rotate(-90 63.5 114.6)">C1706</text>
<text x="104.8" y="116.5" transform="rotate(-90 104.8 116.5)">100K</text>
<text x="152" y="116.9" transform="rotate(-90 152 116.9)">VCC3V</text>
<text x="157.4" y="118.4" transform="rotate(-90 157.4 118.4)">C1712</text>
<text x="160.5" y="118.2" transform="rotate(-90 160.5 118.2)">100N</text>
<text x="63.9" y="122.7" transform="rotate(-90 63.9 122.7)">C1705</text>
<text x="66.9" y="122.3" transform="rotate(-90 66.9 122.3)">NC</text>
<text x="104.7" y="122.2" transform="rotate(-90 104.7 122.2)">R1712</text>
<text x="76.6" y="128.8" transform="rotate(-90 76.6 128.8)">C1704</text>
<text x="77.9" y="128" transform="rotate(-90 77.9 128)">100N</text>
<text x="56" y="137.7" transform="rotate(-90 56 137.7)">NC</text>
<text x="60.7" y="137" transform="rotate(-90 60.7 137)">D</text>
<text x="62.4" y="137.3" transform="rotate(-90 62.4 137.3)">GSM9105</text>
<text x="63.5" y="137.3" transform="rotate(-90 63.5 137.3)">SOT-23</text>
<text x="71.6" y="132.8" transform="rotate(-90 71.6 132.8)">1M</text>
<text x="55.9" y="143.3" transform="rotate(-90 55.9 143.3)">R1711</text>
<text x="59.2" y="140.4" transform="rotate(-90 59.2 140.4)">Q1703</text>
<text x="61" y="142.1" transform="rotate(-90 61 142.1)">S</text>
<text x="62.7" y="139.7" transform="rotate(-90 62.7 139.7)">G</text>
<text x="71.7" y="138.2" transform="rotate(-90 71.7 138.2)">R1710</text>
<text x="76.7" y="142.7" transform="rotate(-90 76.7 142.7)">R1709</text>
<text x="78.6" y="141.3" transform="rotate(-90 78.6 141.3)">NC</text>
<text x="30.3" y="148.4" transform="rotate(-90 30.3 148.4)">ON_OFF_SW [2]</text>
<text x="65.2" y="154.5" transform="rotate(-180 65.2 154.5)">8</text>
<text x="68.3" y="154" transform="rotate(-180 68.3 154)">VCC</text>
<text x="68.3" y="150.1" transform="rotate(-90 68.3 150.1)">3</text>
<text x="68.8" y="152.1" transform="rotate(-90 68.8 152.1)">Q</text>
<text x="72.1" y="150.1" transform="rotate(-90 72.1 150.1)">5</text>
<text x="72.6" y="152.1" transform="rotate(-90 72.6 152.1)">Q</text>
<text x="74" y="154" transform="rotate(-180 74 154)">GND</text>
<text x="75.8" y="154.5" transform="rotate(-180 75.8 154.5)">4</text>
<text x="29.3" y="157" transform="rotate(-90 29.3 157)">0R</text>
<text x="65.4" y="158.9" transform="rotate(-90 65.4 158.9)">U1702</text>
<text x="67.1" y="159.4" transform="rotate(-90 67.1 159.4)">1</text>
<text x="67.5" y="157.3" transform="rotate(-90 67.5 157.3)">CLK</text>
<text x="69.6" y="159.4" transform="rotate(-90 69.6 159.4)">7</text>
<text x="70.1" y="157.7" transform="rotate(-90 70.1 157.7)">PRE</text>
<text x="70.9" y="159.4" transform="rotate(-90 70.9 159.4)">6</text>
<text x="71.3" y="157.7" transform="rotate(-90 71.3 157.7)">CLR</text>
<text x="73.4" y="159.4" transform="rotate(-90 73.4 159.4)">2</text>
<text x="73.9" y="157.7" transform="rotate(-90 73.9 157.7)">D</text>
<text x="29.3" y="163.4" transform="rotate(-90 29.3 163.4)">R1726</text>
<text x="66" y="167.2" transform="rotate(-90 66 167.2)">1M</text>
<text x="46.1" y="171.8" transform="rotate(-90 46.1 171.8)">100K</text>
<text x="47.5" y="172.6" transform="rotate(-90 47.5 172.6)">R1705</text>
<text x="64.5" y="168.4" transform="rotate(-90 64.5 168.4)">R1706</text>
<text x="80" y="173.6" transform="rotate(-180 80 173.6)">1</text>
<text x="86.8" y="173.6" transform="rotate(-180 86.8 173.6)">3</text>
<text x="84.4" y="178.5" transform="rotate(-90 84.4 178.5)">2</text>
<text x="31.7" y="184.8" transform="rotate(-90 31.7 184.8)">V_BATT</text>
<text x="35.1" y="184.8" transform="rotate(-90 35.1 184.8)">U1701-A</text>
<text x="38" y="181.7" transform="rotate(-90 38 181.7)">6</text>
<text x="84.2" y="186" transform="rotate(-90 84.2 186)">33R</text>
<text x="34.8" y="186.1" transform="rotate(-180 34.8 186.1)">5</text>
<text x="38" y="188.5" transform="rotate(-90 38 188.5)">1</text>
<text x="41.7" y="186.1" transform="rotate(-180 41.7 186.1)">2</text>
<text x="84.1" y="191.7" transform="rotate(-90 84.1 191.7)">R1707</text>
<text x="36.7" y="196.6" transform="rotate(-90 36.7 196.6)">1M</text>
<text x="41" y="193.5" transform="rotate(-90 41 193.5)">C1701</text>
<text x="42.4" y="192.4" transform="rotate(-90 42.4 192.4)">2U2</text>
<text x="64.4" y="193.6" transform="rotate(-90 64.4 193.6)">C1703</text>
<text x="65.7" y="192.8" transform="rotate(-90 65.7 192.8)">100N</text>
<text x="158" y="195.1" transform="rotate(-90 158 195.1)">VCC1V8</text>
<text x="32.8" y="198" transform="rotate(-90 32.8 198)">R1704</text>
<text x="37.9" y="201.8" transform="rotate(-90 37.9 201.8)">R1703</text>
<text x="39.3" y="201" transform="rotate(-90 39.3 201)">100K</text>
<text x="64.4" y="200" transform="rotate(-90 64.4 200)">C1702</text>
<text x="65.7" y="199.3" transform="rotate(-90 65.7 199.3)">100N</text>
<text x="81.5" y="202.9" transform="rotate(-90 81.5 202.9)">U1701-B</text>
<text x="84.4" y="199.7" transform="rotate(-90 84.4 199.7)">4</text>
<text x="159.2" y="202.6" transform="rotate(-90 159.2 202.6)">H-TP_VCC1V8</text>
<text x="29" y="206.6" transform="rotate(-90 29 206.6)">H-TP_POWERON2</text>
<text x="36" y="207.3" transform="rotate(-180 36 207.3)">D1702</text>
<text x="77.6" y="205.9" transform="rotate(-90 77.6 205.9)">V_BATT</text>
<text x="81.2" y="204.2" transform="rotate(-180 81.2 204.2)">5</text>
<text x="84.4" y="206.6" transform="rotate(-90 84.4 206.6)">3</text>
<text x="88.1" y="204.2" transform="rotate(-180 88.1 204.2)">2</text>
<text x="156.7" y="206.8" transform="rotate(-90 156.7 206.8)">R1721</text>
<text x="159.2" y="205.9" transform="rotate(-90 159.2 205.9)">0R</text>
<text x="162.4" y="210" transform="rotate(-90 162.4 210)">2U2</text>
<text x="85.5" y="213.3" transform="rotate(-90 85.5 213.3)">0R</text>
<text x="161.1" y="211" transform="rotate(-90 161.1 211)">C1722</text>
<text x="36" y="216.6" transform="rotate(-180 36 216.6)">D1701</text>
<text x="74.1" y="221.7" transform="rotate(-90 74.1 221.7)">V_BATT</text>
<text x="80.2" y="218.6" transform="rotate(-90 80.2 218.6)">R1735</text>
<text x="81.7" y="217.8" transform="rotate(-90 81.7 217.8)">100K</text>
<text x="85.4" y="218.8" transform="rotate(-90 85.4 218.8)">R1708</text>
<text x="157.3" y="219.2" transform="rotate(-90 157.3 219.2)">5</text>
<text x="159.9" y="219.2" transform="rotate(-90 159.9 219.2)">4</text>
<text x="29" y="224" transform="rotate(-90 29 224)">H-TP_POWERON1</text>
<text x="31.3" y="227.6" transform="rotate(-90 31.3 227.6)">1K</text>
<text x="83.9" y="227.7" transform="rotate(-90 83.9 227.7)">C1714</text>
<text x="84" y="222.3" transform="rotate(-90 84 222.3)">1U</text>
<text x="29" y="228.5" transform="rotate(-90 29 228.5)">R1702</text>
<text x="157.3" y="229" transform="rotate(-90 157.3 229)">1</text>
<text x="158.6" y="229" transform="rotate(-90 158.6 229)">2</text>
<text x="159.9" y="229" transform="rotate(-90 159.9 229)">3</text>
<text x="162.8" y="228.2" transform="rotate(-90 162.8 228.2)">YB1200</text>
<text x="29" y="237" transform="rotate(-90 29 237)">H-TP_VBATR</text>
<text x="57.1" y="238.4" transform="rotate(-90 57.1 238.4)">V_BATT</text>
<text x="69.4" y="239.7" transform="rotate(-180 69.4 239.7)">D1706</text>
<text x="84.8" y="239.6" transform="rotate(-90 84.8 239.6)">WDT_NMI</text>
<text x="161" y="238.2" transform="rotate(-90 161 238.2)">C1710</text>
<text x="162.3" y="237.4" transform="rotate(-90 162.3 237.4)">100N</text>
<text x="29.4" y="242.2" transform="rotate(-90 29.4 242.2)">33R</text>
<text x="84.7" y="242.8" transform="rotate(-90 84.7 242.8)">[2]</text>
<text x="160.9" y="244.5" transform="rotate(-90 160.9 244.5)">C1711</text>
<text x="162.2" y="243.5" transform="rotate(-90 162.2 243.5)">4U7</text>
<text x="29.3" y="247.4" transform="rotate(-90 29.3 247.4)">R1701</text>
<text x="31.1" y="252" transform="rotate(-180 31.1 252)">G</text>
<text x="69.2" y="249.7" transform="rotate(-180 69.2 249.7)">D1705</text>
<text x="154.7" y="252" transform="rotate(-90 154.7 252)">NC</text>
<text x="157.2" y="251.8" transform="rotate(-90 157.2 251.8)">0R</text>
<text x="27.5" y="254.6" transform="rotate(-90 27.5 254.6)">Q1701</text>
<text x="28.6" y="253.8" transform="rotate(-180 28.6 253.8)">S</text>
<text x="33.1" y="255.7" transform="rotate(-180 33.1 255.7)">GSM9106</text>
<text x="33.8" y="254" transform="rotate(-180 33.8 254)">D</text>
<text x="58.8" y="255" transform="rotate(-90 58.8 255)">H-TP_GNDR</text>
<text x="76.5" y="253.3" transform="rotate(-90 76.5 253.3)">ME option part--&gt;CH11022M100-00</text>
<text x="154.6" y="257.7" transform="rotate(-90 154.6 257.7)">R1720</text>
<text x="157.2" y="257.9" transform="rotate(-90 157.2 257.9)">R1719</text>
<text x="155.4" y="263.6" transform="rotate(-90 155.4 263.6)">VCC3V</text>
<text x="158.1" y="263.9" transform="rotate(-90 158.1 263.9)">V_BATT</text>
<text x="168.8" y="264.2" transform="rotate(-90 168.8 264.2)">PWR_ON</text>
<text x="168.8" y="268.1" transform="rotate(-90 168.8 268.1)">[1,4]</text>
</g>
<g font-size=".9">
<text x="58.5" y="53.4" transform="rotate(-180 58.5 53.4)">PMEG2010EA</text>
<text x="63.9" y="53.6" transform="rotate(-180 63.9 53.6)">D1708</text>
<text x="54.7" y="77.8" transform="rotate(-90 54.7 77.8)">D1704</text>
<text x="54.8" y="72.3" transform="rotate(-90 54.8 72.3)">PMEG2010EA</text>
<text x="177.7" y="75.9" transform="rotate(-90 177.7 75.9)">NC</text>
<text x="177.5" y="88.5" transform="rotate(-90 177.5 88.5)">NC</text>
<text x="57.1" y="105.9" transform="rotate(-180 57.1 105.9)">L1701</text>
<text x="57.1" y="104.7" transform="rotate(-180 57.1 104.7)">4U7</text>
<text x="76.1" y="153.7" transform="rotate(-90 76.1 153.7)">SN74AUP1G74DCUR</text>
<text x="82.8" y="171" transform="rotate(-90 82.8 171)">Q1702</text>
<text x="84" y="171" transform="rotate(-90 84 171)">NDS7002A</text>
<text x="42.7" y="181" transform="rotate(-90 42.7 181)">NC7WZ14P6X</text>
<text x="89.1" y="199.1" transform="rotate(-90 89.1 199.1)">NC7WZ14P6X</text>
<text x="66.3" y="233.1" transform="rotate(-90 66.3 233.1)">PTC1701</text>
<text x="75" y="231.1" transform="rotate(-180 75 231.1)">CON1</text>
<text x="76.2" y="235.8" transform="rotate(-90 76.2 235.8)">H-BATT+</text>
<text x="75.3" y="245" transform="rotate(-90 75.3 245)">NC</text>
<text x="75.3" y="241.8" transform="rotate(-90 75.3 241.8)">JP1701</text>
<text x="74.6" y="256.9" transform="rotate(-180 74.6 256.9)">CON1</text>
<text x="76.2" y="258.5" transform="rotate(-90 76.2 258.5)">H-BATT-</text>
</g>
<g font-size=".8">
<text x="32.9" y="191.4" transform="rotate(-90 32.9 191.4)">D1707</text>
<text x="36.1" y="194.9" transform="rotate(-90 36.1 194.9)">1N4448HWS</text>
<text x="26.9" y="213.6" transform="rotate(-90 26.9 213.6)">SW1701</text>
<text x="33.2" y="215.1" transform="rotate(-90 33.2 215.1)">EVQPUM02K</text>
</g>
</svg>
